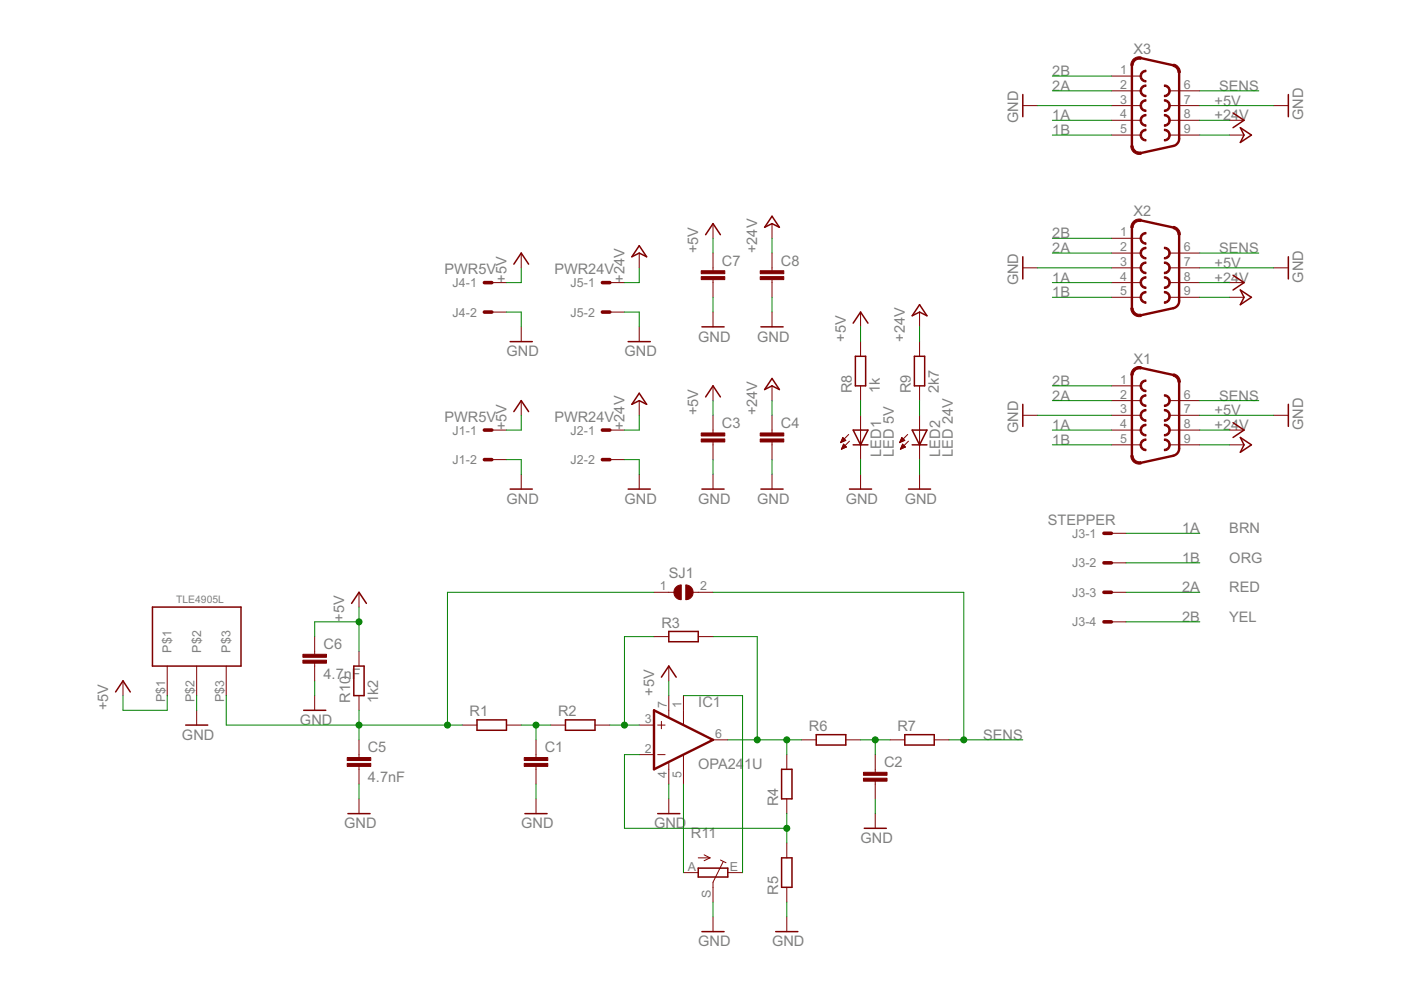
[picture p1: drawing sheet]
<svg xmlns="http://www.w3.org/2000/svg" width="297mm" height="210mm" viewBox="0 0 297 210" stroke-linecap="round" stroke-linejoin="round" font-family="sans-serif">
<g fill="none" stroke="#800000" stroke-width=".21">
<path d="M235.6 16.1h6.3M235.6 19.3h6.3M248.1 19.3h6.3M216.9 22.4h3.1M235.6 22.4h6.3M235.6 25.5h6.3M235.6 28.6h6.3M248.1 22.4h6.3M248.1 25.5h6.3M248.1 28.6h6.3M260.6 25.5h3.2M260.6 28.6h3.2"/>
<path d="M270 22.4h3.2M104.3 59.9h3.1M110.5 53.7v3.1M129.3 59.9h3.1M135.5 53.7v3.1M151.2 47.4v3.1M151.2 53.7v3.7M151.2 59.3v3.7M163.7 47.4v3.1M163.7 53.7v3.7M163.7 59.3v3.7M216.9 56.8h3.1"/>
<path d="M235.6 50.5h6.3M235.6 53.7h6.3M235.6 56.8h6.3M235.6 59.9h6.3M248.1 53.7h6.3M248.1 56.8h6.3M248.1 59.9h6.3M260.6 59.9h3.2M270 56.8h3.2M104.3 66.2h3.1M110.5 69.3v3.1M129.3 66.2h3.1"/>
<path d="M135.5 69.3v3.1M151.2 66.2v3.1M163.7 66.2v3.1M182.5 66.2v3.1M182.5 72.4v3.1M195 66.2v3.1M195 72.4v3.1M235.6 63h6.3M248.1 63h6.3M260.6 63h3.2M104.3 91.2h3.1M104.3 97.5h3.1"/>
<path d="M110.5 84.9v3.2M129.3 91.2h3.1M129.3 97.5h3.1M135.5 84.9v3.2M151.2 81.8v3.1M151.2 88.1v3.7M151.2 93.7v3.8M163.7 81.8v3.1M163.7 88.1v3.7M163.7 93.7v3.8M178.3 93.7h.2M178.3 93.6h.5"/>
<path d="M178.4 93.4h.8M178.4 95.1h.2M178.5 93.3h.7M178.5 95h.5M178.5 93.1h.6M178.6 94.8h.7M178.6 93h.3M178.6 94.7h.8M178.7 92.8h.1M178.7 92.8l.6 .6-1.1 .5zM178.7 94.5h.5M178.8 94.4h.3"/>
<path d="M178.8 94.2h.1M178.9 94.2l-.5 1M178.9 94.2l.6 .6-1.1 .4M179.9 92.1l-1.7 1.8M180.1 93.5l-1.7 1.7M182.5 81.8v3.1M182.5 88.1v9.4M190.8 93.7h.2M190.8 93.6h.5M190.9 93.4h.8M190.9 95.1h.2M191 93.3h.7"/>
<path d="M191 95h.5M191.1 93.1h.5M191.1 94.8h.8M191.1 93h.3M191.1 94.7h.8M191.2 92.8h.1M191.2 94.5h.5M191.2 92.8l.6 .6-1.1 .5zM191.3 94.4h.3M191.3 94.2h.1M191.4 94.2l-.5 1M191.4 94.2l.6 .6-1.1 .4"/>
<path d="M192.4 92.1l-1.7 1.8M192.6 93.5l-1.7 1.7M195 81.8v3.1M195 88.1v9.4M216.9 88.1h3.1M235.6 91.2h6.3M235.6 81.8h6.3M235.6 84.9h6.3M235.6 88.1h6.3M235.6 94.3h6.3M248.1 91.2h6.3M248.1 84.9h6.3"/>
<path d="M248.1 88.1h6.3M248.1 94.3h6.3M260.6 91.2h3.2M260.6 94.3h3.2M270 88.1h3.2M110.5 100.6v3.1M135.5 100.6v3.1M151.2 100.6v3.1M163.7 100.6v3.1M182.5 100.6v3.1M195 100.6v3.1M235.6 113.1h3.1"/>
<path d="M235.6 119.3h3.1M66.7 135v3.7M76.1 125.6v3.1M76.1 138.1v3.1M138.7 135h3.1M138.7 125.6h4.2M147 125.6h4.2M148 135h3.2M235.6 125.6h3.1M235.6 131.8h3.1M26.1 144.4v3.1M35.5 141.2v6.3"/>
<path d="M41.7 141.2v6.3M41.7 150.6v3.1M48 141.2v6.3M66.7 140.6v3.8M66.7 147.5v3.1M76.1 147.5v3.1M76.1 156.9v3.7M98 153.7h3.1M107.4 153.7h3.1M113.6 156.9v3.7M116.8 153.7h3.1M126.2 153.7h3.1"/>
<path d="M135.5 153.7h3.2M135.5 160h3.2M139.4 153.7h1.6M139.4 160h1.6M140.2 153v1.5M141.8 141.2v3.2M141.8 147.5v4.6M144.9 147.5v6.1M151.2 156.9h3.1M166.8 160v3.1M169.9 156.9h3.2M179.3 156.9h3.2"/>
<path d="M185.6 160v3.7M188.7 156.9h3.1M198.1 156.9h3.1M76.1 162.5v3.7M76.1 169.4v3.1M113.6 162.5v3.7M113.6 169.4v3.1M141.8 161.7v4.5M141.8 169.4v3.1M144.9 160.1v6.1M166.8 169.4v3.1M166.8 178.8v3.1"/>
<path d="M185.6 165.6v3.8M185.6 172.5v3.1M144.9 185h3.1M148 181.9h2.5M149.3 181.3l1.2 .6M150.5 181.9l-1.2 .6M151.2 194.4v3.1M152.8 182.4l1.1 .5M153.3 182.7l-2.1 4.3v4.3M154.3 185h3.1M166.8 188.1v3.2M166.8 194.4v3.1"/>
</g>
<path d="M240 13.9v17M241.9 12.3l6.9 1.5M250 15.4l-.1 14.6-.8 .9-7.2 1.5M240 48.3v17M241.9 46.7l6.9 1.5M250 49.8l-.1 14.6-.3 .5-.5 .4-7.2 1.5M240 79.5v17.1M241.9 78l6.9 1.5M250 81l-.1 14.7-.3 .5-.8 .4-6.9 1.5M138.7 150.6l12.5 6.3-12.5 6.2z" fill="none" stroke="#800000" stroke-width=".51"/>
<g fill="none" stroke="#800000" stroke-width=".32">
<path d="M216.9 20v4.7M261.4 24l2.4 1.5-2.4 1.6M263 27.1l2.3 1.5-2.3 1.6 .8-1.6zM273.2 20v4.7M108.9 56l1.6-2.3 1.6 2.3M135.5 52.1l1.6 2.3-1.6-.7-1.5 .7zM149.6 49.8l1.6-2.4 1.5 2.4M163.7 45.8l1.5 2.4-1.5-.8-1.6 .8zM216.9 54.4v4.7M261.4 58.4l2.4 1.5-2.4 1.6M273.2 54.4v4.7M108.2 72.4h4.7"/>
<path d="M133.2 72.4h4.7M148.8 69.3h4.7M161.3 69.3h4.7M180.9 68.5l1.6-2.3 1.5 2.3M181.4 75.5h2.1v6.3h-2.1zM193.9 75.5h2.1v6.3h-2.1zM195 64.6l1.5 2.4-1.5-.8-1.6 .8zM263 61.5l2.3 1.5-2.3 1.6 .8-1.6zM108.9 87.3l1.6-2.4 1.6 2.4M135.5 83.4l1.6 2.3-1.6-.8-1.5 .8zM149.6 84.2l1.6-2.4 1.5 2.4M163.7 80.2l1.5 2.4-1.5-.8-1.6 .8z"/>
<path d="M180.9 91.2h3.1l-1.5 3.1zM180.9 94.3h3.1M193.4 94.3h3.1M193.4 91.2h3.1l-1.5 3.1zM216.9 85.7v4.7M261.4 89.6l2.4 1.6-2.4 1.6M263 92.8l2.3 1.5-2.3 1.6 .8-1.6zM273.2 85.7v4.7M108.2 103.7h4.7M133.2 103.7h4.7M148.8 103.7h4.7M161.3 103.7h4.7"/>
<path d="M180.1 103.7h4.7M192.6 103.7h4.7M32.3 128.7h18.8v12.5h-18.8zM74.5 127.9l1.6-2.3 1.6 2.3M141.8 133.9h6.2v2.2h-6.2zM24.5 146.7l1.6-2.3 1.5 2.3M39.4 153.7h4.6M64.4 150.6h4.7M75 141.2h2.2v6.3h-2.2zM101.1 152.6h6.3v2.2h-6.3zM119.9 152.6h6.3v2.2h-6.3zM140.2 143.6l1.6-2.4 1.6 2.4"/>
<path d="M173.1 155.8h6.2v2.2h-6.2zM191.8 155.8h6.3v2.2h-6.3zM73.8 172.5h4.7M111.3 172.5h4.7M139.4 172.5h4.7M165.7 163.1h2.2v6.3h-2.2zM183.2 175.6h4.7M148 184.1h6.3v1.8h-6.3zM148.8 197.5h4.7M164.5 197.5h4.7M165.7 181.9h2.2v6.2h-2.2z"/>
</g>
<g fill="#800000" stroke="#800000" stroke-width=".21">
<path d="M111.1 161.9h5v.6h-5z"/>
<path d="M111.1 160.6h5v.6h-5z"/>
<path d="M183.1 165h5v.6h-5z"/>
<path d="M183.1 163.7h5v.7h-5z"/>
<path d="M148.7 93.1h5v.6h-5z"/>
<path d="M148.7 91.8h5v.6h-5z"/>
<path d="M161.2 93.1h5v.6h-5z"/>
<path d="M161.2 91.8h5v.6h-5z"/>
<path d="M73.6 161.9h5v.6h-5z"/>
<path d="M73.6 160.6h5v.6h-5z"/>
<path d="M64.2 140h5v.6h-5z"/>
<path d="M64.2 138.7h5v.7h-5z"/>
<path d="M148.7 58.7h5v.6h-5z"/>
<path d="M148.7 57.4h5v.6h-5z"/>
<path d="M161.2 58.7h5v.6h-5z"/>
<path d="M161.2 57.4h5v.6h-5z"/>
</g>
<g fill="#800000" stroke="#800000" stroke-width=".21">
<path d="M145.4 124a1.57 1.57 0 0 1 1.6 1.6 1.57 1.57 0 0 1-1.6 1.5z" fill-rule="evenodd"/>
<path d="M143.4 124.4l1-.4v3.1a1.55 1.55 0 0 1-1.4-1 1.55 1.55 0 0 1 .4-1.7z" fill-rule="evenodd"/>
<path d="M242 84.1l.8-.4h.2v.3a.94 .94 0 0 0-1 .9 .94 .94 0 0 0 1 1v.3a1.26 1.26 0 0 1-1.2-.7 1.26 1.26 0 0 1 .2-1.4z" fill-rule="evenodd"/>
<path d="M246.9 83.7a1.25 1.25 0 0 1 1.2 1.2 1.25 1.25 0 0 1-1.2 1.3v-.3a.94 .94 0 0 0 .9-1 .94 .94 0 0 0-.9-.9z" fill-rule="evenodd"/>
<path d="M242 81l.8-.4h.2v.3a.93 .93 0 0 0-1 .9 .93 .93 0 0 0 1 .9v.4a1.26 1.26 0 0 1-1.2-.8 1.26 1.26 0 0 1 .2-1.3z" fill-rule="evenodd"/>
<path d="M246.9 89.9a1.25 1.25 0 0 1 1.2 1.3 1.25 1.25 0 0 1-1.2 1.2v-.3a.93 .93 0 0 0 .9-.9 .93 .93 0 0 0-.9-.9z" fill-rule="evenodd"/>
<path d="M242 87.2l.8-.4h.2v.3a.94 .94 0 0 0-1 1 .94 .94 0 0 0 1 .9v.3a1.26 1.26 0 0 1-1.2-.7 1.26 1.26 0 0 1 .2-1.4z" fill-rule="evenodd"/>
<path d="M246.9 86.8a1.26 1.26 0 0 1 1.2 1.3 1.26 1.26 0 0 1-1.2 1.2v-.3a.94 .94 0 0 0 .9-.9 .94 .94 0 0 0-.9-1z" fill-rule="evenodd"/>
<path d="M242 90.4l.8-.5h.2v.4a.93 .93 0 0 0-1 .9 .93 .93 0 0 0 1 .9v.3a1.24 1.24 0 0 1-1.2-.7 1.24 1.24 0 0 1 .2-1.3z" fill-rule="evenodd"/>
<path d="M246.9 93.1a1.25 1.25 0 0 1 1.2 1.2 1.25 1.25 0 0 1-1.2 1.3v-.4a.93 .93 0 0 0 .9-.9 .93 .93 0 0 0-.9-.9z" fill-rule="evenodd"/>
<path d="M242 93.5l.8-.4h.2v.3a.93 .93 0 0 0-1 .9 .93 .93 0 0 0 1 .9v.4a1.26 1.26 0 0 1-1.2-.8 1.26 1.26 0 0 1 .2-1.3z" fill-rule="evenodd"/>
<path d="M240.2 78.4l.5-.5 .7-.2 .6 .1-.1 .5a1.31 1.31 0 0 0-1.7 1.2h-.4v-.5z" fill-rule="evenodd"/>
<path d="M248.8 79.3a1.78 1.78 0 0 1 1.5 1.7h-.6l-.2-.8-.8-.4z" fill-rule="evenodd"/>
<path d="M239.8 96.6h.4a1.31 1.31 0 0 0 1.7 1.3l.1 .5a1.77 1.77 0 0 1-2.2-1.8z" fill-rule="evenodd"/>
<path d="M242 52.8l.8-.4h.2v.3a.94 .94 0 0 0-1 1 .94 .94 0 0 0 1 .9v.3a1.24 1.24 0 0 1-1.2-.7 1.24 1.24 0 0 1 .2-1.4z" fill-rule="evenodd"/>
<path d="M246.9 52.4a1.25 1.25 0 0 1 1.2 1.3 1.25 1.25 0 0 1-1.2 1.2v-.3a.94 .94 0 0 0 .9-.9 .94 .94 0 0 0-.9-1z" fill-rule="evenodd"/>
<path d="M242 49.7l.8-.4h.2v.3a.94 .94 0 0 0-1 .9 .94 .94 0 0 0 1 1v.3a1.26 1.26 0 0 1-1.2-.7 1.26 1.26 0 0 1 .2-1.4z" fill-rule="evenodd"/>
<path d="M246.9 58.7a1.25 1.25 0 0 1 1.2 1.2 1.25 1.25 0 0 1-1.2 1.3v-.3a.94 .94 0 0 0 .9-1 .94 .94 0 0 0-.9-.9z" fill-rule="evenodd"/>
<path d="M242 55.9l.8-.4h.2v.4a.93 .93 0 0 0-1 .9 .93 .93 0 0 0 1 .9v.3a1.26 1.26 0 0 1-1.2-.7 1.26 1.26 0 0 1 .2-1.4z" fill-rule="evenodd"/>
<path d="M246.9 55.5a1.25 1.25 0 0 1 1.2 1.3 1.25 1.25 0 0 1-1.2 1.2v-.3a.93 .93 0 0 0 .9-.9 .93 .93 0 0 0-.9-.9z" fill-rule="evenodd"/>
<path d="M242 59.1l.8-.4h.2v.3a.94 .94 0 0 0-1 .9 .94 .94 0 0 0 1 1v.3a1.26 1.26 0 0 1-1.2-.8 1.26 1.26 0 0 1 .2-1.3z" fill-rule="evenodd"/>
<path d="M246.9 61.8a1.26 1.26 0 0 1 1.2 1.2 1.26 1.26 0 0 1-1.2 1.3v-.3a.94 .94 0 0 0 .9-1 .94 .94 0 0 0-.9-.9z" fill-rule="evenodd"/>
<path d="M242 62.2l.8-.4h.2v.3a.94 .94 0 0 0-1 .9 .94 .94 0 0 0 1 1v.3a1.26 1.26 0 0 1-1.2-.7 1.26 1.26 0 0 1 .2-1.4z" fill-rule="evenodd"/>
<path d="M240.2 47.1l.5-.5 .7-.2 .6 .1-.1 .5a1.31 1.31 0 0 0-1.7 1.3h-.4v-.6z" fill-rule="evenodd"/>
<path d="M248.8 48a1.82 1.82 0 0 1 1.5 1.8h-.6l-.2-.9-.8-.4z" fill-rule="evenodd"/>
<path d="M239.8 65.3h.4a1.33 1.33 0 0 0 1.7 1.3l.1 .5a1.79 1.79 0 0 1-2.2-1.8z" fill-rule="evenodd"/>
<path d="M242 18.4l.8-.4h.2v.3a.93 .93 0 0 0-1 1 .93 .93 0 0 0 1 .9v.3a1.24 1.24 0 0 1-1.2-.7 1.24 1.24 0 0 1 .2-1.4z" fill-rule="evenodd"/>
<path d="M246.9 18a1.25 1.25 0 0 1 1.2 1.3 1.25 1.25 0 0 1-1.2 1.2v-.3a.93 .93 0 0 0 .9-.9 .93 .93 0 0 0-.9-1z" fill-rule="evenodd"/>
<path d="M242 15.3l.8-.4h.2v.3a.94 .94 0 0 0-1 .9 .94 .94 0 0 0 1 1v.3a1.24 1.24 0 0 1-1.2-.7 1.24 1.24 0 0 1 .2-1.4z" fill-rule="evenodd"/>
<path d="M246.9 24.3a1.26 1.26 0 0 1 1.2 1.2 1.26 1.26 0 0 1-1.2 1.3v-.3a.94 .94 0 0 0 .9-1 .94 .94 0 0 0-.9-.9z" fill-rule="evenodd"/>
<path d="M242 21.5l.8-.4h.2v.3a.94 .94 0 0 0-1 1 .94 .94 0 0 0 1 .9v.3a1.26 1.26 0 0 1-1.2-.7 1.26 1.26 0 0 1 .2-1.4z" fill-rule="evenodd"/>
<path d="M246.9 21.1a1.25 1.25 0 0 1 1.2 1.3 1.25 1.25 0 0 1-1.2 1.2v-.3a.94 .94 0 0 0 .9-.9 .94 .94 0 0 0-.9-1z" fill-rule="evenodd"/>
<path d="M242 24.7l.8-.4h.2v.3a.94 .94 0 0 0-1 .9 .94 .94 0 0 0 1 1v.3a1.26 1.26 0 0 1-1.2-.8 1.26 1.26 0 0 1 .2-1.3z" fill-rule="evenodd"/>
<path d="M246.9 27.4a1.25 1.25 0 0 1 1.2 1.2 1.25 1.25 0 0 1-1.2 1.3v-.3a.94 .94 0 0 0 .9-1 .94 .94 0 0 0-.9-.9z" fill-rule="evenodd"/>
<path d="M242 27.8l.8-.4h.2v.3a.94 .94 0 0 0-1 .9 .94 .94 0 0 0 1 1v.3a1.24 1.24 0 0 1-1.2-.7 1.24 1.24 0 0 1 .2-1.4z" fill-rule="evenodd"/>
<path d="M240.2 12.7l.5-.5 .7-.2 .6 .1-.1 .5a1.31 1.31 0 0 0-1.7 1.3h-.4v-.6z" fill-rule="evenodd"/>
<path d="M248.8 13.6a1.82 1.82 0 0 1 1.5 1.8h-.6l-.2-.9-.8-.4z" fill-rule="evenodd"/>
<path d="M239.8 30.9h.4a1.33 1.33 0 0 0 1.7 1.3l.1 .5a1.79 1.79 0 0 1-2.2-1.8z" fill-rule="evenodd"/>
</g>
<path d="M102.7 59.9h1.6M127.7 59.9h1.6M102.7 66.2h1.6M127.7 66.2h1.6M102.7 91.2h1.6M102.7 97.5h1.6M127.7 91.2h1.6M127.7 97.5h1.6M234.1 113.1h1.5M234.1 119.3h1.5M234.1 125.6h1.5M234.1 131.8h1.5" fill="none" stroke="#800000" stroke-width=".76"/>
<g fill="none" stroke="#008000" stroke-width=".21">
<path d="M223.1 19.3h12.5M223.1 16.1h12.5M254.4 19.3h12.5M220 22.4h15.6M223.1 25.5h12.5M223.1 28.6h12.5M254.4 22.4h15.6M254.4 25.5h6.2M254.4 28.6h6.2M110.5 56.8v3.1h-3.1M135.5 56.8v3.1h-3.1M151.2 50.5v3.2"/>
<path d="M163.7 50.5v3.2M220 56.8h15.6M223.1 59.9h12.5M223.1 53.7h12.5M223.1 50.5h12.5M254.4 56.8h15.6M254.4 59.9h6.2M254.4 53.7h12.5M107.4 66.2h3.1v3.1M132.4 66.2h3.1v3.1M151.2 63v3.2M163.7 63v3.2"/>
<path d="M182.5 69.3v3.1M195 69.3v3.1M223.1 63h12.5M254.4 63h6.2M107.4 97.5h3.1v3.1M110.5 88.1v3.1h-3.1M132.4 97.5h3.1v3.1M135.5 88.1v3.1h-3.1M151.2 84.9v3.2M151.2 97.5v3.1M163.7 84.9v3.2M163.7 97.5v3.1"/>
<path d="M182.5 84.9v3.2M182.5 97.5v3.1M195 84.9v3.2M195 97.5v3.1M220 88.1h15.6M223.1 91.2h12.5M223.1 84.9h12.5M223.1 94.3h12.5M223.1 81.8h12.5M254.4 88.1h15.6M254.4 91.2h6.2M254.4 84.9h12.5"/>
<path d="M254.4 94.3h6.2M238.7 113.1h15.7M238.7 119.3h15.7M76.1 128.7v9.4M76.1 131.8h-9.4v3.2M138.7 135h-6.3v18.7M138.7 125.6h-43.8v28.1M151.2 135h9.3v21.9M151.2 125.6h53.1v31.3M238.7 131.8h15.7M238.7 125.6h15.7M26.1 147.5v3.1h9.4v-3.1"/>
<path d="M41.7 147.5v3.1M48 147.5v6.2h50M66.7 144.4v3.1M76.1 150.6v6.3M110.5 153.7h6.3M113.6 153.7v3.2M129.3 153.7h6.2M135.5 160h-3.1v15.6h34.4M141.8 144.4v3.1M144.9 147.5h12.5v37.5M154.3 156.9h15.6M166.8 156.9v3.1"/>
<path d="M182.5 156.9h6.2M185.6 156.9v3.1M201.2 156.9h15.7M76.1 166.2v3.2M113.6 166.2v3.2M141.8 166.2v3.2M144.9 166.2v18.8M166.8 172.5v6.3M185.6 169.4v3.1M151.2 191.3v3.1M166.8 191.3v3.1"/>
</g>
<g fill="#008000" stroke="#008000" stroke-width=".21">
<circle cx="132.4" cy="153.7" r=".64"/>
<circle cx="113.6" cy="153.7" r=".64"/>
<circle cx="160.5" cy="156.9" r=".64"/>
<circle cx="166.8" cy="156.9" r=".64"/>
<circle cx="166.8" cy="175.6" r=".64"/>
<circle cx="185.6" cy="156.9" r=".64"/>
<circle cx="76.1" cy="131.8" r=".64"/>
<circle cx="94.9" cy="153.7" r=".64"/>
<circle cx="76.1" cy="153.7" r=".64"/>
<circle cx="204.3" cy="156.9" r=".64"/>
</g>
<g font-size="3.5" fill="#808080">
<text x="240.3" y="11.4">X3</text>
<text x="223.1" y="16.1">2B</text>
<text x="223.1" y="19.3">2A</text>
<text x="257.5" y="22.4">+5V</text>
<text x="258.5" y="19.3">SENS</text>
<text x="215.9" y="26.1" transform="rotate(-90 215.9 26.1)">GND</text>
<text x="223.1" y="25.5">1A</text>
<text x="223.1" y="28.6">1B</text>
<text x="257.5" y="25.5">+24V</text>
<text x="276.3" y="25.5" transform="rotate(-90 276.3 25.5)">GND</text>
<text x="240.3" y="45.8">X2</text>
<text x="148" y="53.7" transform="rotate(-90 148 53.7)">+5V</text>
<text x="160.6" y="53.7" transform="rotate(-90 160.6 53.7)">+24V</text>
<text x="223.1" y="50.5">2B</text>
<text x="223.1" y="53.7">2A</text>
<text x="258.5" y="53.7">SENS</text>
<text x="94.2" y="58.2">PWR5V</text>
<text x="107.4" y="59.9" transform="rotate(-90 107.4 59.9)">+5V</text>
<text x="117.5" y="58.2">PWR24V</text>
<text x="132.4" y="59.9" transform="rotate(-90 132.4 59.9)">+24V</text>
<text x="153" y="56.3">C7</text>
<text x="165.6" y="56.3">C8</text>
<text x="223.1" y="59.9">1A</text>
<text x="257.5" y="56.8">+5V</text>
<text x="257.5" y="59.9">+24V</text>
<text x="276.3" y="59.9" transform="rotate(-90 276.3 59.9)">GND</text>
<text x="215.9" y="60.5" transform="rotate(-90 215.9 60.5)">GND</text>
<text x="223.1" y="63">1B</text>
<text x="107.4" y="75.6">GND</text>
<text x="132.4" y="75.6">GND</text>
<text x="148" y="72.4">GND</text>
<text x="160.6" y="72.4">GND</text>
<text x="179.3" y="72.4" transform="rotate(-90 179.3 72.4)">+5V</text>
<text x="191.8" y="72.4" transform="rotate(-90 191.8 72.4)">+24V</text>
<text x="240.3" y="77.1">X1</text>
<text x="180.6" y="83.4" transform="rotate(-90 180.6 83.4)">R8</text>
<text x="186.5" y="83.4" transform="rotate(-90 186.5 83.4)">1k</text>
<text x="193.1" y="83.4" transform="rotate(-90 193.1 83.4)">R9</text>
<text x="199" y="83.4" transform="rotate(-90 199 83.4)">2k7</text>
<text x="223.1" y="81.8">2B</text>
<text x="94.2" y="89.5">PWR5V</text>
<text x="117.5" y="89.5">PWR24V</text>
<text x="148" y="88.1" transform="rotate(-90 148 88.1)">+5V</text>
<text x="160.6" y="88.1" transform="rotate(-90 160.6 88.1)">+24V</text>
<text x="223.1" y="84.9">2A</text>
<text x="257.5" y="88.1">+5V</text>
<text x="258.5" y="84.9">SENS</text>
<text x="107.4" y="91.2" transform="rotate(-90 107.4 91.2)">+5V</text>
<text x="132.4" y="91.2" transform="rotate(-90 132.4 91.2)">+24V</text>
<text x="153" y="90.7">C3</text>
<text x="165.6" y="90.7">C4</text>
<text x="215.9" y="91.8" transform="rotate(-90 215.9 91.8)">GND</text>
<text x="223.1" y="91.2">1A</text>
<text x="223.1" y="94.3">1B</text>
<text x="257.5" y="91.2">+24V</text>
<text x="276.3" y="91.2" transform="rotate(-90 276.3 91.2)">GND</text>
<text x="186.8" y="96.8" transform="rotate(-90 186.8 96.8)">LED1</text>
<text x="189.5" y="96.8" transform="rotate(-90 189.5 96.8)">LED 5V</text>
<text x="199.3" y="96.8" transform="rotate(-90 199.3 96.8)">LED2</text>
<text x="202" y="96.8" transform="rotate(-90 202 96.8)">LED 24V</text>
<text x="107.4" y="106.8">GND</text>
<text x="132.4" y="106.8">GND</text>
<text x="148" y="106.8">GND</text>
<text x="160.6" y="106.8">GND</text>
<text x="179.3" y="106.8">GND</text>
<text x="191.8" y="106.8">GND</text>
<text x="222.2" y="111.4">STEPPER</text>
<text x="250.6" y="113.1">1A</text>
<text x="260.6" y="113.1">BRN</text>
<text x="250.6" y="119.3">1B</text>
<text x="260.6" y="119.3">ORG</text>
<text x="141.8" y="122.5">SJ1</text>
<text x="250.6" y="125.6">2A</text>
<text x="260.6" y="125.6">RED</text>
<text x="73" y="131.8" transform="rotate(-90 73 131.8)">+5V</text>
<text x="250.6" y="131.8">2B</text>
<text x="260.6" y="131.8">YEL</text>
<text x="68.6" y="137.6">C6</text>
<text x="140.2" y="133.1">R3</text>
<text x="68.6" y="143.9">4.7nF</text>
<text x="74.3" y="149" transform="rotate(-90 74.3 149)">R10</text>
<text x="80.2" y="149" transform="rotate(-90 80.2 149)">1k2</text>
<text x="138.7" y="147.5" transform="rotate(-90 138.7 147.5)">+5V</text>
<text x="148" y="149.8">IC1</text>
<text x="22.9" y="150.6" transform="rotate(-90 22.9 150.6)">+5V</text>
<text x="63.6" y="153.7">GND</text>
<text x="99.6" y="151.9">R1</text>
<text x="118.3" y="151.9">R2</text>
<text x="171.5" y="155">R6</text>
<text x="190.3" y="155">R7</text>
<text x="38.6" y="156.9">GND</text>
<text x="78" y="159.5">C5</text>
<text x="115.5" y="159.5">C1</text>
<text x="208.5" y="156.9">SENS</text>
<text x="78" y="165.8">4.7nF</text>
<text x="148" y="163.1">OPA24</text>
<text x="157.8" y="163.1">1U</text>
<text x="187.5" y="162.6">C2</text>
<text x="165" y="170.9" transform="rotate(-90 165 170.9)">R4</text>
<text x="73" y="175.6">GND</text>
<text x="110.5" y="175.6">GND</text>
<text x="138.7" y="175.6">GND</text>
<text x="146.5" y="177.7">R11</text>
<text x="182.4" y="178.8">GND</text>
<text x="165" y="189.7" transform="rotate(-90 165 189.7)">R5</text>
<text x="148" y="200.6">GND</text>
<text x="163.7" y="200.6">GND</text>
</g>
<g font-size="2.9" fill="#808080">
<text x="237.5" y="15.7">1</text>
<text x="237.5" y="18.8">2</text>
<text x="237.5" y="22">3</text>
<text x="251" y="18.8">6</text>
<text x="251" y="22">7</text>
<text x="237.5" y="25.1">4</text>
<text x="237.5" y="28.2">5</text>
<text x="251" y="25.1">8</text>
<text x="251" y="28.2">9</text>
<text x="237.5" y="50.1">1</text>
<text x="237.5" y="53.2">2</text>
<text x="251" y="53.2">6</text>
<text x="237.5" y="56.4">3</text>
<text x="237.5" y="59.5">4</text>
<text x="251" y="56.4">7</text>
<text x="251" y="59.5">8</text>
<text x="95.9" y="60.9">J4-1</text>
<text x="121" y="60.9">J5-1</text>
<text x="237.5" y="62.6">5</text>
<text x="251" y="62.6">9</text>
<text x="95.9" y="67.1">J4-2</text>
<text x="121" y="67.1">J5-2</text>
<text x="237.5" y="81.4">1</text>
<text x="237.5" y="84.5">2</text>
<text x="237.5" y="87.6">3</text>
<text x="251" y="84.5">6</text>
<text x="251" y="87.6">7</text>
<text x="95.9" y="92.1">J1-1</text>
<text x="121" y="92.1">J2-1</text>
<text x="237.5" y="90.8">4</text>
<text x="237.5" y="93.9">5</text>
<text x="251" y="90.8">8</text>
<text x="251" y="93.9">9</text>
<text x="95.9" y="98.4">J1-2</text>
<text x="121" y="98.4">J2-2</text>
<text x="227.3" y="114">J3-1</text>
<text x="139.9" y="125.2">1</text>
<text x="148.5" y="125.2">2</text>
<text x="227.3" y="120.3">J3-2</text>
<text x="227.3" y="126.5">J3-3</text>
<text x="227.3" y="132.8">J3-4</text>
<text x="36.4" y="138.3" transform="rotate(-90 36.4 138.3)">P$1</text>
<text x="42.6" y="138.3" transform="rotate(-90 42.6 138.3)">P$2</text>
<text x="48.9" y="138.3" transform="rotate(-90 48.9 138.3)">P$3</text>
<text x="35" y="148.8" transform="rotate(-90 35 148.8)">P$1</text>
<text x="41.3" y="148.8" transform="rotate(-90 41.3 148.8)">P$2</text>
<text x="47.5" y="148.8" transform="rotate(-90 47.5 148.8)">P$3</text>
<text x="136.7" y="153.3">3</text>
<text x="141.4" y="150.2" transform="rotate(-90 141.4 150.2)">7</text>
<text x="144.5" y="150.2" transform="rotate(-90 144.5 150.2)">1</text>
<text x="136.7" y="159.6">2</text>
<text x="151.6" y="156.4">6</text>
<text x="141.4" y="165" transform="rotate(-90 141.4 165)">4</text>
<text x="144.5" y="165" transform="rotate(-90 144.5 165)">5</text>
<text x="145.9" y="184.6">A</text>
<text x="154.7" y="184.6">E</text>
<text x="150.7" y="190.3" transform="rotate(-90 150.7 190.3)">S</text>
</g>
<text font-size="2.5" fill="#808080" x="37.3" y="127.8">TLE4905L</text>
</svg>
